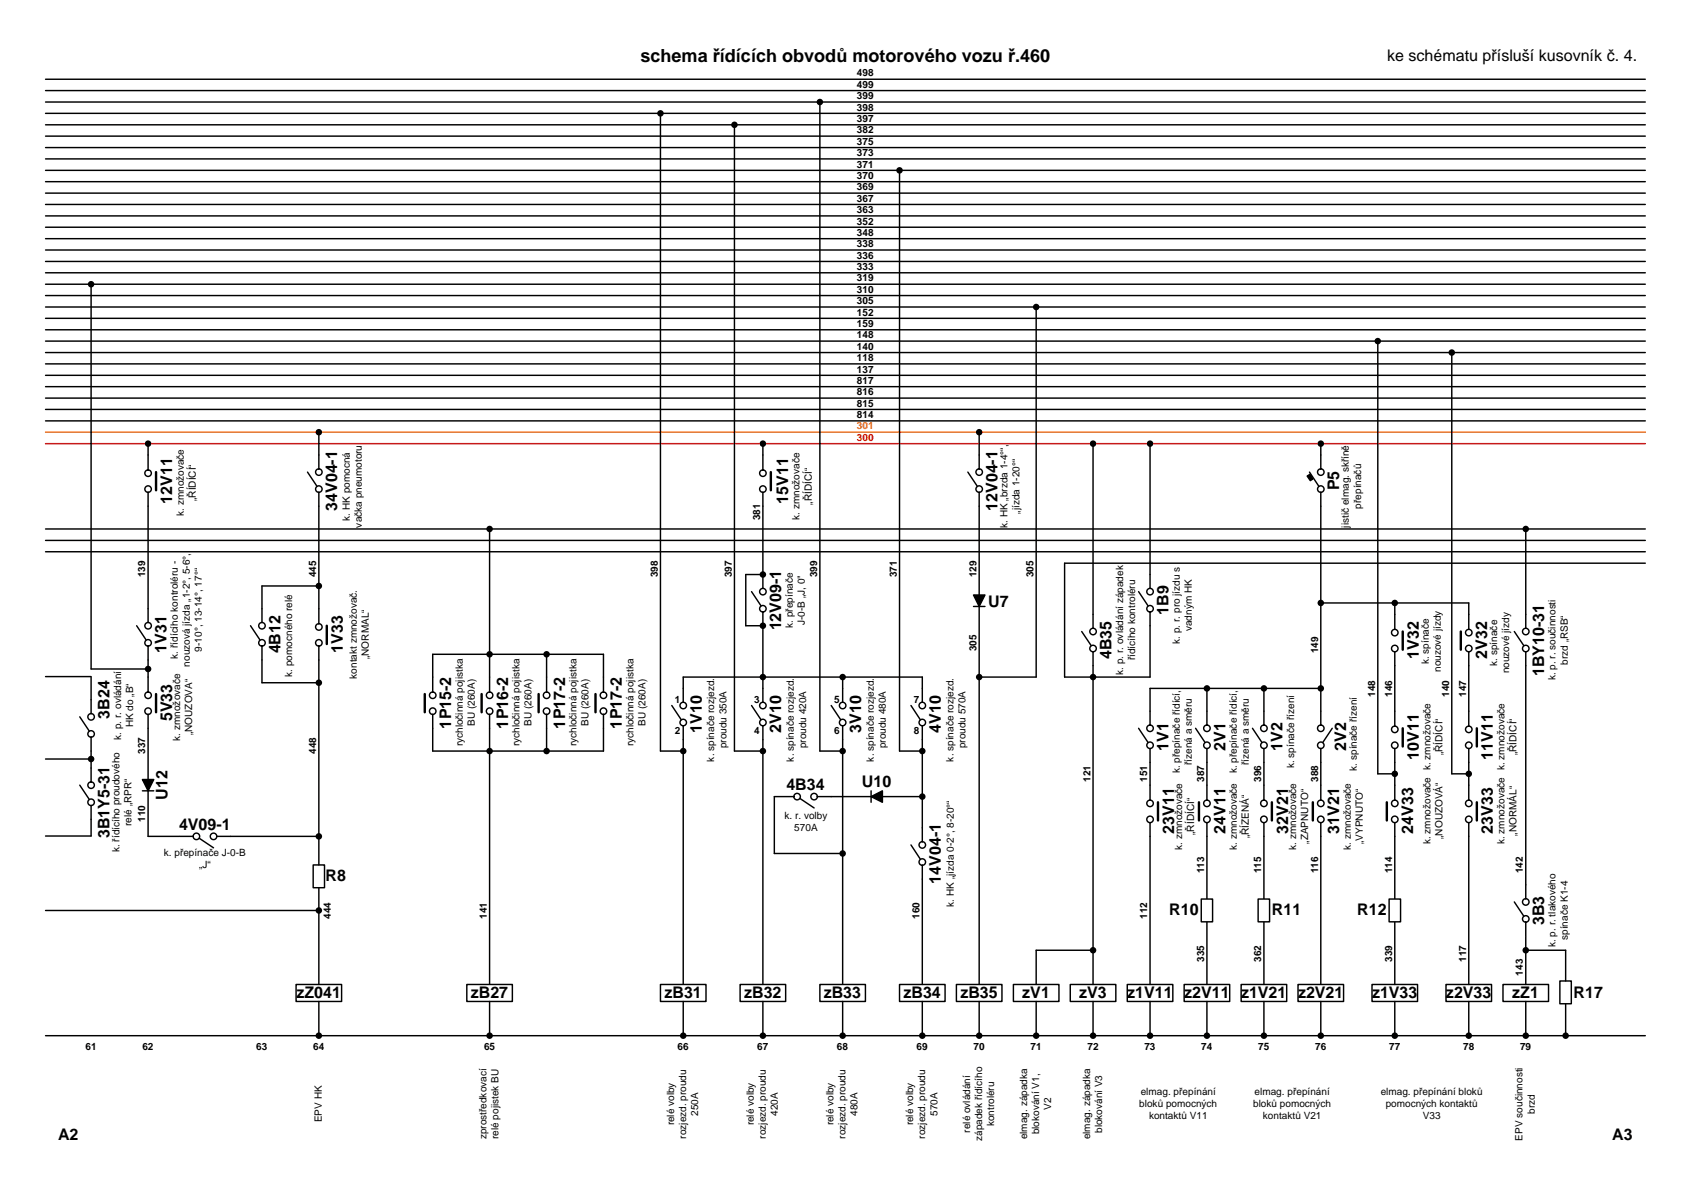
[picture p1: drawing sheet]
<svg xmlns="http://www.w3.org/2000/svg" width="297mm" height="210mm" viewBox="0 0 297 210" stroke-linecap="round" stroke-linejoin="round" font-family="sans-serif">
<g fill="none" stroke="#000" stroke-width=".25">
<path d="M8 13.9h281M8 15.9h281M8 17.9h281M8 19.9h281M8 21.9h281M8 23.9h281M8 25.9h281M8 27.9h281M8 29.9h281M8 31.9h281M8 33.9h281M8 35.9h281"/>
<path d="M8 37.9h281M8 39.9h281M8 41.9h281M8 43.9h281M8 45.9h281M8 47.9h281M8 49.9h281M8 51.9h281M8 53.9h281M8 55.9h281M8 57.9h281M8 59.9h281"/>
<path d="M16 49.9v67.6h10M8 61.9h281M8 63.9h281M8 65.9h281M8 67.9h281M8 69.9h281M8 71.9h281M8 73.9h281M26 77.9v4.6M8 92.9h281M8 94.9h281M8 96.9h281"/>
<path d="M26 86.5v22.8M8 118.8h8M16 118.9v6.4M24 109.9l1.7 2.5M26 113.5v8.1M8 133.3h8M14 125.9l1.7 2.5M14 137.9l1.7 2.5M16 129.5v7.8M25 136.9h2l-1 2zM25 138.9h2M26 125.5v11.4"/>
<path d="M26 138.9v8h5.5M16 141.5v5.3h-8M31.5 146.9h2.4M35 147.2l2.5 1.7M38.1 146.9h17.9M52 172.9h8v3h-8zM56 175.9v6M8 181.9h281"/>
<circle cx="26" cy="85.9" r=".57"/>
<circle cx="26" cy="83.1" r=".57"/>
<circle cx="26" cy="109.9" r=".57"/>
<circle cx="26" cy="112.9" r=".57"/>
<circle cx="16" cy="125.9" r=".57"/>
<circle cx="16" cy="128.9" r=".57"/>
<circle cx="16" cy="137.9" r=".57"/>
<circle cx="26" cy="124.9" r=".57"/>
<circle cx="26" cy="122.1" r=".57"/>
<circle cx="16" cy="140.9" r=".57"/>
<circle cx="34.5" cy="146.9" r=".57"/>
<circle cx="37.5" cy="146.9" r=".57"/>
</g>
<path d="M8 75.9h281" fill="none" stroke="#f60" stroke-width=".25"/>
<path d="M8 77.9h281" fill="none" stroke="#f00" stroke-width=".25"/>
<g fill="#000">
<path d="M25 136.9h2l-1 2z"/>
<circle cx="16" cy="49.9" r=".57"/>
<circle cx="26" cy="77.9" r=".57"/>
<circle cx="26" cy="117.5" r=".57"/>
<circle cx="16" cy="133.3" r=".57"/>
<circle cx="56" cy="146.9" r=".57"/>
<circle cx="56" cy="181.9" r=".57"/>
</g>
<path d="M27.4 82.9v3.2M27.4 121.9v3.2" fill="none" stroke="#000" stroke-width=".42"/>
<path d="M55 151.9h2v4h-2z" fill="#fff"/>
<g fill="none" stroke="#000" stroke-width=".25">
<path d="M56 75.9v6.5M54 82.9l1.7 2.5M56 86.5v23.1M86 92.9v28.7M44 109.9l1.7 2.5M46 113.5v6.4h10M56 113.5v38.4M56 102.9h-10v6.4M96 114.9v6.7M76 121.6v-6.7h30v6.7M76 125.5v6.4h30v-6.4M86 125.5v47.4"/>
<path d="M96 125.5v6.4M8 159.9h48M55 151.9h2v4h-2zM56 155.9v17"/>
<circle cx="56" cy="85.9" r=".57"/>
<circle cx="56" cy="82.9" r=".57"/>
<circle cx="46" cy="109.9" r=".57"/>
<circle cx="46" cy="112.9" r=".57"/>
<circle cx="56" cy="112.9" r=".57"/>
<circle cx="56" cy="110.1" r=".57"/>
<circle cx="76" cy="124.9" r=".57"/>
<circle cx="76" cy="122.1" r=".57"/>
<circle cx="86" cy="122.1" r=".57"/>
<circle cx="86" cy="124.9" r=".57"/>
<circle cx="96" cy="122.1" r=".57"/>
<circle cx="96" cy="124.9" r=".57"/>
<circle cx="106" cy="122.1" r=".57"/>
<circle cx="106" cy="124.9" r=".57"/>
</g>
<g fill="#000">
<circle cx="56" cy="75.9" r=".57"/>
<circle cx="86" cy="92.9" r=".57"/>
<circle cx="56" cy="119.9" r=".57"/>
<circle cx="56" cy="102.9" r=".57"/>
<circle cx="86" cy="114.9" r=".57"/>
<circle cx="96" cy="114.9" r=".57"/>
<circle cx="86" cy="131.9" r=".57"/>
<circle cx="96" cy="131.9" r=".57"/>
<circle cx="56" cy="159.9" r=".57"/>
</g>
<path d="M57.4 109.9v3.2M74.6 121.9v3.2M84.6 121.9v3.2M94.6 121.9v3.2M104.6 121.9v3.2" fill="none" stroke="#000" stroke-width=".42"/>
<path d="M82 172.9h8v3h-8z" fill="#fff"/>
<g fill="none" stroke="#000" stroke-width=".25">
<path d="M116 19.9v112h4M118 123.9l1.7 2.5M120 120.9v2.5M120 127.5v45.4M82 172.9h8v3h-8zM86 175.9v6"/>
<circle cx="120" cy="123.9" r=".57"/>
<circle cx="120" cy="126.9" r=".57"/>
</g>
<g fill="#000">
<circle cx="116" cy="19.9" r=".57"/>
<circle cx="120" cy="131.9" r=".57"/>
<circle cx="86" cy="181.9" r=".57"/>
</g>
<path d="M116 172.9h8v3h-8z" fill="#fff"/>
<path d="M116 172.9h8v3h-8z" fill="none" stroke="#000" stroke-width=".25"/>
<path d="M130 172.9h8v3h-8z" fill="#fff"/>
<g fill="none" stroke="#000" stroke-width=".25">
<path d="M120 120.9v-2h42v4.5M129 131.9h5M132 123.9l1.7 2.5M134 120.9v2.5M134 127.5v45.4M144 131.9h4M146 123.9l1.7 2.5M148 120.9v2.5M148 127.5v45.4M158 131.9h4M160 123.9l1.6 2.5M162 127.5v17.9"/>
<path d="M130 172.9h8v3h-8z"/>
<circle cx="134" cy="123.9" r=".57"/>
<circle cx="134" cy="126.9" r=".57"/>
<circle cx="148" cy="126.9" r=".57"/>
<circle cx="148" cy="123.9" r=".57"/>
<circle cx="162" cy="126.9" r=".57"/>
<circle cx="162" cy="123.9" r=".57"/>
</g>
<g fill="#000">
<circle cx="134" cy="131.9" r=".57"/>
<circle cx="148" cy="131.9" r=".57"/>
<circle cx="162" cy="131.9" r=".57"/>
</g>
<path d="M144 172.9h8v3h-8z" fill="#fff"/>
<path d="M144 172.9h8v3h-8z" fill="none" stroke="#000" stroke-width=".25"/>
<path d="M158 172.9h8v3h-8z" fill="#fff"/>
<g fill="none" stroke="#000" stroke-width=".25">
<path d="M144 17.9v114M129 21.9v110M158 29.9v102M134 77.9v4.6M134 86.5v16.8M132 103.9l1.7 2.5M134 107.5v13.4M134 100.9h-3v9h3M148 118.9v2M139.4 139.9h-3.4v10h12M143.6 139.9h18.4M153 139.9l2-1v2z"/>
<path d="M153 138.9v2M140.5 140.2l2.5 1.7M160 148.4l1.6 2.5M162 145.4v2.4M162 152v20.9M120 175.9v6M134 175.9v6M148 175.9v6M158 172.9h8v3h-8zM162 175.9v6"/>
<circle cx="134" cy="85.9" r=".57"/>
<circle cx="134" cy="83.1" r=".57"/>
<circle cx="134" cy="106.9" r=".57"/>
<circle cx="134" cy="103.9" r=".57"/>
<circle cx="140" cy="139.9" r=".57"/>
<circle cx="143" cy="139.9" r=".57"/>
<circle cx="162" cy="151.4" r=".57"/>
<circle cx="162" cy="148.4" r=".57"/>
</g>
<g fill="#000">
<path d="M153 139.9l2-1v2z"/>
<circle cx="144" cy="17.9" r=".57"/>
<circle cx="129" cy="21.9" r=".57"/>
<circle cx="158" cy="29.9" r=".57"/>
<circle cx="134" cy="77.9" r=".57"/>
<circle cx="134" cy="118.9" r=".57"/>
<circle cx="134" cy="109.9" r=".57"/>
<circle cx="134" cy="100.9" r=".57"/>
<circle cx="148" cy="118.9" r=".57"/>
<circle cx="162" cy="139.9" r=".57"/>
<circle cx="148" cy="149.9" r=".57"/>
<circle cx="120" cy="181.9" r=".57"/>
<circle cx="134" cy="181.9" r=".57"/>
<circle cx="148" cy="181.9" r=".57"/>
<circle cx="162" cy="181.9" r=".57"/>
</g>
<path d="M135.4 82.9v3.2" fill="none" stroke="#000" stroke-width=".42"/>
<path d="M168 172.9h8v3h-8z" fill="#fff"/>
<g fill="none" stroke="#000" stroke-width=".25">
<path d="M182 53.9v65h-10M172 75.9v6.5M170 82.9l1.7 2.5M172 86.5v86.4M171 104.5h2l-1 2zM171 106.5h2M168 172.9h8v3h-8zM172 175.9v6"/>
<circle cx="172" cy="82.9" r=".57"/>
<circle cx="172" cy="85.9" r=".57"/>
</g>
<g fill="#000">
<path d="M171 104.5h2l-1 2z"/>
<circle cx="182" cy="53.9" r=".57"/>
<circle cx="172" cy="75.9" r=".57"/>
<circle cx="172" cy="118.9" r=".57"/>
<circle cx="172" cy="181.9" r=".57"/>
</g>
<path d="M178 172.9h8v3h-8z" fill="#fff"/>
<path d="M178 172.9h8v3h-8zM182 175.9v6" fill="none" stroke="#000" stroke-width=".25"/>
<circle cx="182" cy="181.9" r=".57" fill="#000"/>
<path d="M188 172.9h8v3h-8z" fill="#fff"/>
<g fill="none" stroke="#000" stroke-width=".25">
<path d="M192 77.9v32.5M202 77.9v25.4M289 98.9h-102v20h15v-11.4M190 110.9l1.7 2.5M192 114.5v58.4M200 103.9l1.7 2.5M188 172.9h8v3h-8zM192 175.9v6M192 166.9h-10v6"/>
<circle cx="192" cy="110.9" r=".57"/>
<circle cx="192" cy="113.9" r=".57"/>
<circle cx="202" cy="103.9" r=".57"/>
<circle cx="202" cy="106.9" r=".57"/>
</g>
<g fill="#000">
<circle cx="192" cy="77.9" r=".57"/>
<circle cx="202" cy="77.9" r=".57"/>
<circle cx="192" cy="118.9" r=".57"/>
<circle cx="192" cy="166.9" r=".57"/>
<circle cx="192" cy="181.9" r=".57"/>
</g>
<path d="M198 172.9h8v3h-8z" fill="#fff"/>
<path d="M198 172.9h8v3h-8zM202 175.9v6" fill="none" stroke="#000" stroke-width=".25"/>
<circle cx="202" cy="181.9" r=".57" fill="#000"/>
<path d="M208 172.9h8v3h-8z" fill="#fff"/>
<g fill="none" stroke="#000" stroke-width=".25">
<path d="M200 127.9l1.7 2.5M202 131.5v9M210 127.9l1.7 2.5M212 120.9v6.5M212 131.5v9M232 120.9h-30v6.5M202 144.5v28.4M212 144.5v28.4M208 172.9h8v3h-8zM212 175.9v6"/>
<circle cx="202" cy="127.9" r=".57"/>
<circle cx="202" cy="130.9" r=".57"/>
<circle cx="212" cy="130.9" r=".57"/>
<circle cx="212" cy="127.9" r=".57"/>
<circle cx="202" cy="143.9" r=".57"/>
<circle cx="202" cy="141.1" r=".57"/>
<circle cx="212" cy="143.9" r=".57"/>
<circle cx="212" cy="141.1" r=".57"/>
</g>
<g fill="#000">
<circle cx="212" cy="120.9" r=".57"/>
<circle cx="212" cy="181.9" r=".57"/>
</g>
<path d="M203.4 140.9v3.2M210.6 140.9v3.2" fill="none" stroke="#000" stroke-width=".42"/>
<path d="M211 157.9h2v4h-2z" fill="#fff"/>
<path d="M211 157.9h2v4h-2z" fill="none" stroke="#000" stroke-width=".25"/>
<path d="M218 172.9h8v3h-8z" fill="#fff"/>
<path d="M222 146.9v26M218 172.9h8v3h-8zM222 175.9v6" fill="none" stroke="#000" stroke-width=".25"/>
<circle cx="222" cy="181.9" r=".57" fill="#000"/>
<path d="M221 157.9h2v4h-2z" fill="#fff"/>
<g fill="none" stroke="#000" stroke-width=".25">
<path d="M220 127.9l1.7 2.5M222 120.9v6.5M222 131.5v9M232 120.9v6.5M232 131.5v9M234 127.9l-1.6 2.5M221 157.9h2v4h-2zM222 144.5v2.4M232 144.5v28.4"/>
<circle cx="222" cy="127.9" r=".57"/>
<circle cx="222" cy="130.9" r=".57"/>
<circle cx="232" cy="130.9" r=".57"/>
<circle cx="232" cy="127.9" r=".57"/>
<circle cx="222" cy="143.9" r=".57"/>
<circle cx="222" cy="141.1" r=".57"/>
<circle cx="232" cy="141.1" r=".57"/>
<circle cx="232" cy="143.9" r=".57"/>
</g>
<path d="M223.4 140.9v3.2M230.6 140.9v3.2" fill="none" stroke="#000" stroke-width=".42"/>
<g fill="#000">
<circle cx="222" cy="120.9" r=".57"/>
<circle cx="232" cy="120.9" r=".57"/>
</g>
<path d="M228 172.9h8v3h-8z" fill="#fff"/>
<g fill="none" stroke="#000" stroke-width=".25">
<path d="M232 77.9v4.5M229.6 83.6l.5-.3 .5 .8-.4 .3zM230 82.9l1.7 2.5M232 86.5v34.4M228 172.9h8v3h-8zM232 175.9v6"/>
<circle cx="232" cy="82.9" r=".57"/>
<circle cx="232" cy="85.9" r=".57"/>
</g>
<g fill="#000">
<path d="M229.6 83.6l.5-.3 .5 .8-.4 .3z" fill-rule="evenodd"/>
<circle cx="232" cy="77.9" r=".57"/>
<circle cx="232" cy="181.9" r=".57"/>
</g>
<path d="M241 172.9h8v3h-8z" fill="#fff"/>
<path d="M241 172.9h8v3h-8zM245 175.9v6" fill="none" stroke="#000" stroke-width=".25"/>
<circle cx="245" cy="181.9" r=".57" fill="#000"/>
<path d="M254 172.9h8v3h-8z" fill="#fff"/>
<path d="M254 172.9h8v3h-8zM258 175.9v6" fill="none" stroke="#000" stroke-width=".25"/>
<circle cx="258" cy="181.9" r=".57" fill="#000"/>
<path d="M264 172.9h8v3h-8z" fill="#fff"/>
<path d="M245 146.9v26M264 172.9h8v3h-8zM268 175.9v6" fill="none" stroke="#000" stroke-width=".25"/>
<circle cx="268" cy="181.9" r=".57" fill="#000"/>
<path d="M244 157.9h2v4h-2z" fill="#fff"/>
<g fill="none" stroke="#000" stroke-width=".25">
<path d="M242 59.9v76h3M255 61.9v74h3M268 92.9v17.5M232 105.9h26v4.6M245 105.9v4.6M245 114.5v13M258 114.5v13M266 110.9l1.7 2.5M268 114.5v43.4M245 131.5v9M258 131.5v9M244 157.9h2v4h-2z"/>
<path d="M245 144.5v2.4M258 144.5v28.4M266 158.4l1.7 2.5M268 162v2.4M268 164.5v8.4"/>
<circle cx="245" cy="113.9" r=".57"/>
<circle cx="245" cy="111.1" r=".57"/>
<circle cx="258" cy="113.9" r=".57"/>
<circle cx="258" cy="111.1" r=".57"/>
<circle cx="268" cy="110.9" r=".57"/>
<circle cx="268" cy="113.9" r=".57"/>
<circle cx="245" cy="130.9" r=".57"/>
<circle cx="245" cy="128.1" r=".57"/>
<circle cx="258" cy="130.9" r=".57"/>
<circle cx="258" cy="128.1" r=".57"/>
<circle cx="245" cy="141.1" r=".57"/>
<circle cx="245" cy="143.9" r=".57"/>
<circle cx="258" cy="143.9" r=".57"/>
<circle cx="258" cy="141.1" r=".57"/>
<circle cx="268" cy="158.4" r=".57"/>
<circle cx="268" cy="161.4" r=".57"/>
</g>
<path d="M246.4 110.9v3.2M256.6 110.9v3.2M246.4 127.9v3.2M259.4 127.9v3.2M243.6 140.9v3.2M259.4 140.9v3.2" fill="none" stroke="#000" stroke-width=".42"/>
<g fill="#000">
<circle cx="242" cy="59.9" r=".57"/>
<circle cx="255" cy="61.9" r=".57"/>
<circle cx="268" cy="92.9" r=".57"/>
<circle cx="232" cy="105.9" r=".57"/>
<circle cx="245" cy="105.9" r=".57"/>
<circle cx="245" cy="135.9" r=".57"/>
<circle cx="258" cy="135.9" r=".57"/>
</g>
<path d="M274 172.3h2v4h-2z" fill="#fff"/>
<path d="M268 166.9h7v5.4M274 172.3h2v4h-2zM275 176.3v5.6" fill="none" stroke="#000" stroke-width=".25"/>
<g fill="#000">
<circle cx="268" cy="166.9" r=".57"/>
<circle cx="275" cy="181.9" r=".57"/>
</g>
<text font-size="3.2" x="112.5" y="10.9">schema řídících obvodů motorového vozu ř.460</text>
<g font-size="2.8">
<text x="243.7" y="10.7">ke schématu přísluší kusovník č. 4.</text>
<text x="30.2" y="88.5" transform="rotate(-90 30.2 88.5)">12V11</text>
<text x="59.2" y="89.7" transform="rotate(-90 59.2 89.7)">34V04-1</text>
<text x="138.5" y="88.5" transform="rotate(-90 138.5 88.5)">15V11</text>
<text x="175.2" y="89.7" transform="rotate(-90 175.2 89.7)">12V04-1</text>
<text x="235.2" y="86.1" transform="rotate(-90 235.2 86.1)">P5</text>
<text x="173.6" y="106.5">U7</text>
<text x="137.2" y="110.7" transform="rotate(-90 137.2 110.7)">12V09-1</text>
<text x="205.3" y="108" transform="rotate(-90 205.3 108)">1B9</text>
<text x="29.3" y="114.7" transform="rotate(-90 29.3 114.7)">1V31</text>
<text x="49.3" y="114.8" transform="rotate(-90 49.3 114.8)">4B12</text>
<text x="60.2" y="114.7" transform="rotate(-90 60.2 114.7)">1V33</text>
<text x="195.2" y="115.8" transform="rotate(-90 195.2 115.8)">4B35</text>
<text x="249.2" y="115.7" transform="rotate(-90 249.2 115.7)">1V32</text>
<text x="261.2" y="115.7" transform="rotate(-90 261.2 115.7)">2V32</text>
<text x="271.3" y="118.8" transform="rotate(-90 271.3 118.8)">1BY10-31</text>
<text x="19.2" y="126.3" transform="rotate(-90 19.2 126.3)">3B24</text>
<text x="30.2" y="126.7" transform="rotate(-90 30.2 126.7)">5V33</text>
<text x="79.2" y="128" transform="rotate(-90 79.2 128)">1P15-2</text>
<text x="89.2" y="128" transform="rotate(-90 89.2 128)">1P16-2</text>
<text x="99.3" y="128" transform="rotate(-90 99.3 128)">1P17-2</text>
<text x="109.2" y="128" transform="rotate(-90 109.2 128)">1P17-2</text>
<text x="123.3" y="128.7" transform="rotate(-90 123.3 128.7)">1V10</text>
<text x="137.2" y="128.7" transform="rotate(-90 137.2 128.7)">2V10</text>
<text x="151.3" y="128.7" transform="rotate(-90 151.3 128.7)">3V10</text>
<text x="165.2" y="128.7" transform="rotate(-90 165.2 128.7)">4V10</text>
<text x="205.3" y="131.9" transform="rotate(-90 205.3 131.9)">1V1</text>
<text x="215.2" y="131.9" transform="rotate(-90 215.2 131.9)">2V1</text>
<text x="225.3" y="131.9" transform="rotate(-90 225.3 131.9)">1V2</text>
<text x="236.5" y="131.9" transform="rotate(-90 236.5 131.9)">2V2</text>
<text x="249.2" y="133.5" transform="rotate(-90 249.2 133.5)">10V11</text>
<text x="262.3" y="133.5" transform="rotate(-90 262.3 133.5)">11V11</text>
<text x="29.4" y="140.5" transform="rotate(-90 29.4 140.5)">U12</text>
<text x="138.1" y="138.8">4B34</text>
<text x="151.4" y="138.3">U10</text>
<text x="19.2" y="147.3" transform="rotate(-90 19.2 147.3)">3B1Y5-31</text>
<text x="31.5" y="145.7">4V09-1</text>
<text x="206.2" y="146.5" transform="rotate(-90 206.2 146.5)">23V11</text>
<text x="215.2" y="146.5" transform="rotate(-90 215.2 146.5)">24V11</text>
<text x="226.3" y="146.5" transform="rotate(-90 226.3 146.5)">32V21</text>
<text x="235.2" y="146.5" transform="rotate(-90 235.2 146.5)">31V21</text>
<text x="248.2" y="146.5" transform="rotate(-90 248.2 146.5)">24V33</text>
<text x="262.3" y="146.5" transform="rotate(-90 262.3 146.5)">23V33</text>
<text x="57.2" y="154.8">R8</text>
<text x="165.2" y="155.3" transform="rotate(-90 165.2 155.3)">14V04-1</text>
<text x="205.4" y="160.8">R10</text>
<text x="223.4" y="160.8">R11</text>
<text x="238.4" y="160.8">R12</text>
<text x="271.3" y="162.5" transform="rotate(-90 271.3 162.5)">3B3</text>
<text x="52.1" y="175.3">zZ041</text>
<text x="82.7" y="175.3">zB27</text>
<text x="116.7" y="175.3">zB31</text>
<text x="130.7" y="175.3">zB32</text>
<text x="144.7" y="175.3">zB33</text>
<text x="158.7" y="175.3">zB34</text>
<text x="168.7" y="175.3">zB35</text>
<text x="179.6" y="175.3">zV1</text>
<text x="189.6" y="175.3">zV3</text>
<text x="198" y="175.3">z1V11</text>
<text x="208" y="175.3">z2V11</text>
<text x="218" y="175.3">z1V21</text>
<text x="228" y="175.3">z2V21</text>
<text x="241" y="175.3">z1V33</text>
<text x="254" y="175.3">z2V33</text>
<text x="265.6" y="175.3">zZ1</text>
<text x="276.4" y="175.4">R17</text>
<text x="10.2" y="200.3">A2</text>
<text x="283.2" y="200.3">A3</text>
</g>
<g font-size="1.8">
<text x="150.5" y="17.4">399</text>
<text x="150.5" y="15.4">499</text>
<text x="150.5" y="13.4">498</text>
<text x="150.5" y="23.4">382</text>
<text x="150.5" y="21.4">397</text>
<text x="150.5" y="19.4">398</text>
<text x="150.5" y="29.4">371</text>
<text x="150.5" y="27.4">373</text>
<text x="150.5" y="25.4">375</text>
<text x="150.5" y="35.4">367</text>
<text x="150.5" y="33.4">369</text>
<text x="150.5" y="31.4">370</text>
<text x="150.5" y="41.4">348</text>
<text x="150.5" y="39.4">352</text>
<text x="150.5" y="37.4">363</text>
<text x="150.5" y="47.4">333</text>
<text x="150.5" y="45.4">336</text>
<text x="150.5" y="43.4">338</text>
<text x="150.5" y="53.4">305</text>
<text x="150.5" y="51.4">310</text>
<text x="150.5" y="49.4">319</text>
<text x="150.5" y="59.4">148</text>
<text x="150.5" y="57.4">159</text>
<text x="150.5" y="55.4">152</text>
<text x="150.5" y="65.4">137</text>
<text x="150.5" y="63.4">118</text>
<text x="150.5" y="61.4">140</text>
<text x="150.5" y="71.4">815</text>
<text x="150.5" y="69.4">816</text>
<text x="150.5" y="67.4">817</text>
<text x="150.5" y="73.4">814</text>
<text x="34.4" y="88" transform="rotate(-90 34.4 88)">„ŘÍDÍCÍ“</text>
<text x="142.6" y="88.6" transform="rotate(-90 142.6 88.6)">„ŘÍDÍCÍ“</text>
<text x="239.1" y="89.3" transform="rotate(-90 239.1 89.3)">přepínačů</text>
<text x="32.3" y="90.6" transform="rotate(-90 32.3 90.6)">k. zmnožovače</text>
<text x="61.5" y="91.4" transform="rotate(-90 61.5 91.4)">k. HK pomocná</text>
<text x="63.6" y="92.7" transform="rotate(-90 63.6 92.7)">vačka pneumotoru</text>
<text x="133.5" y="91.4" transform="rotate(-90 133.5 91.4)">381</text>
<text x="140.5" y="91.3" transform="rotate(-90 140.5 91.3)">k. zmnožovače</text>
<text x="177" y="92.7" transform="rotate(-90 177 92.7)">k. HK „brzda 1-4°“,</text>
<text x="179.1" y="90.2" transform="rotate(-90 179.1 90.2)">„jízda 1-20°“</text>
<text x="237" y="92.7" transform="rotate(-90 237 92.7)">jistič elmag. skříně</text>
<text x="25.5" y="101.4" transform="rotate(-90 25.5 101.4)">139</text>
<text x="55.5" y="101.4" transform="rotate(-90 55.5 101.4)">445</text>
<text x="115.5" y="101.4" transform="rotate(-90 115.5 101.4)">398</text>
<text x="128.5" y="101.4" transform="rotate(-90 128.5 101.4)">397</text>
<text x="143.5" y="101.4" transform="rotate(-90 143.5 101.4)">399</text>
<text x="157.5" y="101.4" transform="rotate(-90 157.5 101.4)">371</text>
<text x="171.5" y="101.4" transform="rotate(-90 171.5 101.4)">129</text>
<text x="181.5" y="101.4" transform="rotate(-90 181.5 101.4)">305</text>
<text x="139.3" y="110.3" transform="rotate(-90 139.3 110.3)">k. přepínače</text>
<text x="141.4" y="109.8" transform="rotate(-90 141.4 109.8)">J-0-B „J, 0&quot;</text>
<text x="207.3" y="113.1" transform="rotate(-90 207.3 113.1)">k. p. r. pro jízdu s</text>
<text x="209.4" y="110.9" transform="rotate(-90 209.4 110.9)">vadným HK</text>
<text x="31.2" y="115.7" transform="rotate(-90 31.2 115.7)">k. řídícího kontroléru -</text>
<text x="33.3" y="117.1" transform="rotate(-90 33.3 117.1)">nouzová jízda „1-2°, 5-6°,</text>
<text x="35.5" y="114.4" transform="rotate(-90 35.5 114.4)">9-10°, 13-14°, 17°“</text>
<text x="51.3" y="118.9" transform="rotate(-90 51.3 118.9)">k. pomocného relé</text>
<text x="62.7" y="119.2" transform="rotate(-90 62.7 119.2)">kontakt zmnožovač.</text>
<text x="64.8" y="115.8" transform="rotate(-90 64.8 115.8)">„NORMAL“</text>
<text x="171.5" y="114.4" transform="rotate(-90 171.5 114.4)">305</text>
<text x="197.3" y="118.5" transform="rotate(-90 197.3 118.5)">k. p. r. ovládání západek</text>
<text x="199.4" y="116" transform="rotate(-90 199.4 116)">řídícího kontroléru</text>
<text x="231.5" y="114.8" transform="rotate(-90 231.5 114.8)">149</text>
<text x="251" y="116.7" transform="rotate(-90 251 116.7)">k. spínače</text>
<text x="253.1" y="118.1" transform="rotate(-90 253.1 118.1)">nouzové jízdy</text>
<text x="263" y="116.9" transform="rotate(-90 263 116.9)">k. spínače</text>
<text x="265.1" y="118.3" transform="rotate(-90 265.1 118.3)">nouzové jízdy</text>
<text x="273.3" y="119.5" transform="rotate(-90 273.3 119.5)">k. p. r. součinnosti</text>
<text x="275.4" y="116.8" transform="rotate(-90 275.4 116.8)">brzd „RSB“</text>
<text x="118.5" y="123.4">1</text>
<text x="132.5" y="123.4">3</text>
<text x="146.5" y="123.4">5</text>
<text x="160.5" y="123.4">7</text>
<text x="241.5" y="122.4" transform="rotate(-90 241.5 122.4)">148</text>
<text x="244.5" y="122.4" transform="rotate(-90 244.5 122.4)">146</text>
<text x="254.5" y="122.4" transform="rotate(-90 254.5 122.4)">140</text>
<text x="257.5" y="122.4" transform="rotate(-90 257.5 122.4)">147</text>
<text x="21.3" y="129.9" transform="rotate(-90 21.3 129.9)">k. p. r. ovládání</text>
<text x="23.4" y="127.8" transform="rotate(-90 23.4 127.8)">HK do „B“</text>
<text x="31.7" y="130.1" transform="rotate(-90 31.7 130.1)">k. zmnožovače</text>
<text x="33.8" y="129.2" transform="rotate(-90 33.8 129.2)">„NOUZOVA“</text>
<text x="81.3" y="131.1" transform="rotate(-90 81.3 131.1)">rychločinná pojistka</text>
<text x="83.4" y="127.5" transform="rotate(-90 83.4 127.5)">BU (260A)</text>
<text x="91.3" y="131.1" transform="rotate(-90 91.3 131.1)">rychločinná pojistka</text>
<text x="93.4" y="127.5" transform="rotate(-90 93.4 127.5)">BU (260A)</text>
<text x="101.3" y="131.1" transform="rotate(-90 101.3 131.1)">rychločinná pojistka</text>
<text x="103.4" y="127.5" transform="rotate(-90 103.4 127.5)">BU (260A)</text>
<text x="111.3" y="131.1" transform="rotate(-90 111.3 131.1)">rychločinná pojistka</text>
<text x="113.4" y="127.5" transform="rotate(-90 113.4 127.5)">BU (260A)</text>
<text x="118.5" y="128.9">2</text>
<text x="127.6" y="131.5" transform="rotate(-90 127.6 131.5)">proudu 350A</text>
<text x="132.5" y="128.9">4</text>
<text x="141.6" y="131.5" transform="rotate(-90 141.6 131.5)">proudu 420A</text>
<text x="146.5" y="128.9">6</text>
<text x="155.6" y="131.5" transform="rotate(-90 155.6 131.5)">proudu 480A</text>
<text x="160.5" y="128.9">8</text>
<text x="169.6" y="131.5" transform="rotate(-90 169.6 131.5)">proudu 570A</text>
<text x="25.5" y="132.4" transform="rotate(-90 25.5 132.4)">337</text>
<text x="55.5" y="132.4" transform="rotate(-90 55.5 132.4)">448</text>
<text x="125.5" y="133.8" transform="rotate(-90 125.5 133.8)">k. spínače rozjezd.</text>
<text x="139.5" y="133.8" transform="rotate(-90 139.5 133.8)">k. spínače rozjezd.</text>
<text x="153.5" y="133.8" transform="rotate(-90 153.5 133.8)">k. spínače rozjezd.</text>
<text x="167.5" y="133.8" transform="rotate(-90 167.5 133.8)">k. spínače rozjezd.</text>
<text x="191.5" y="137.4" transform="rotate(-90 191.5 137.4)">121</text>
<text x="201.5" y="137.4" transform="rotate(-90 201.5 137.4)">151</text>
<text x="207.3" y="135.8" transform="rotate(-90 207.3 135.8)">k. přepínače řídící,</text>
<text x="209.4" y="134.4" transform="rotate(-90 209.4 134.4)">řízená a směru</text>
<text x="211.5" y="137.4" transform="rotate(-90 211.5 137.4)">387</text>
<text x="217.3" y="135.8" transform="rotate(-90 217.3 135.8)">k. přepínače řídící,</text>
<text x="219.4" y="134.4" transform="rotate(-90 219.4 134.4)">řízená a směru</text>
<text x="221.5" y="137.4" transform="rotate(-90 221.5 137.4)">396</text>
<text x="227.3" y="135" transform="rotate(-90 227.3 135)">k. spínače řízení</text>
<text x="231.5" y="137.4" transform="rotate(-90 231.5 137.4)">388</text>
<text x="238.3" y="135.4" transform="rotate(-90 238.3 135.4)">k. spínače řízení</text>
<text x="251.3" y="135.3" transform="rotate(-90 251.3 135.3)">k. zmnožovače</text>
<text x="253.4" y="132.6" transform="rotate(-90 253.4 132.6)">„ŘÍDÍCÍ“</text>
<text x="264.3" y="135.3" transform="rotate(-90 264.3 135.3)">k. zmnožovače</text>
<text x="266.4" y="132.6" transform="rotate(-90 266.4 132.6)">„ŘÍDÍCÍ“</text>
<text x="137.8" y="143.8">k. r. volby</text>
<text x="21" y="149.7" transform="rotate(-90 21 149.7)">k. řídícího proudového</text>
<text x="23.1" y="145.1" transform="rotate(-90 23.1 145.1)">relé „RPR“</text>
<text x="25.5" y="144.4" transform="rotate(-90 25.5 144.4)">110</text>
<text x="139.5" y="145.9">570A</text>
<text x="207.7" y="149.3" transform="rotate(-90 207.7 149.3)">k. zmnožovače</text>
<text x="209.8" y="146.6" transform="rotate(-90 209.8 146.6)">„ŘÍDÍCÍ“</text>
<text x="217.3" y="149.3" transform="rotate(-90 217.3 149.3)">k. zmnožovače</text>
<text x="219.4" y="147.2" transform="rotate(-90 219.4 147.2)">„ŘÍZENÁ“</text>
<text x="227.7" y="149.3" transform="rotate(-90 227.7 149.3)">k. zmnožovače</text>
<text x="229.8" y="148.2" transform="rotate(-90 229.8 148.2)">„ZAPNUTO“</text>
<text x="237.3" y="149.3" transform="rotate(-90 237.3 149.3)">k. zmnožovače</text>
<text x="239.4" y="148.3" transform="rotate(-90 239.4 148.3)">„VYPNUTO“</text>
<text x="251.3" y="148.3" transform="rotate(-90 251.3 148.3)">k. zmnožovače</text>
<text x="253.4" y="147.4" transform="rotate(-90 253.4 147.4)">„NOUZOVÁ“</text>
<text x="264.3" y="148.3" transform="rotate(-90 264.3 148.3)">k. zmnožovače</text>
<text x="266.4" y="146.8" transform="rotate(-90 266.4 146.8)">„NORMÁL“</text>
<text x="28.8" y="150.4">k. přepínače J-0-B</text>
<text x="35" y="152.5">„J“</text>
<text x="211.5" y="153.4" transform="rotate(-90 211.5 153.4)">113</text>
<text x="221.5" y="153.4" transform="rotate(-90 221.5 153.4)">115</text>
<text x="231.5" y="153.4" transform="rotate(-90 231.5 153.4)">116</text>
<text x="244.5" y="153.4" transform="rotate(-90 244.5 153.4)">114</text>
<text x="267.5" y="153.4" transform="rotate(-90 267.5 153.4)">142</text>
<text x="58.1" y="161.4" transform="rotate(-90 58.1 161.4)">444</text>
<text x="85.5" y="161.4" transform="rotate(-90 85.5 161.4)">141</text>
<text x="161.5" y="161.4" transform="rotate(-90 161.5 161.4)">160</text>
<text x="167.5" y="159.2" transform="rotate(-90 167.5 159.2)">k. HK „jízda 0-2°, 8-20°“</text>
<text x="201.5" y="161.4" transform="rotate(-90 201.5 161.4)">112</text>
<text x="273.3" y="166.4" transform="rotate(-90 273.3 166.4)">k. p. r. tlakového</text>
<text x="275.4" y="165.1" transform="rotate(-90 275.4 165.1)">spínače K1-4</text>
<text x="211.5" y="169" transform="rotate(-90 211.5 169)">335</text>
<text x="221.5" y="169" transform="rotate(-90 221.5 169)">362</text>
<text x="244.5" y="169" transform="rotate(-90 244.5 169)">339</text>
<text x="257.5" y="169" transform="rotate(-90 257.5 169)">117</text>
<text x="267.5" y="171.4" transform="rotate(-90 267.5 171.4)">143</text>
<text x="15" y="184.4">61</text>
<text x="25" y="184.4">62</text>
<text x="45" y="184.4">63</text>
<text x="55" y="184.4">64</text>
<text x="85" y="184.4">65</text>
<text x="119" y="184.4">66</text>
<text x="133" y="184.4">67</text>
<text x="147" y="184.4">68</text>
<text x="161" y="184.4">69</text>
<text x="171" y="184.4">70</text>
<text x="181" y="184.4">71</text>
<text x="191" y="184.4">72</text>
<text x="201" y="184.4">73</text>
<text x="211" y="184.4">74</text>
<text x="221" y="184.4">75</text>
<text x="231" y="184.4">76</text>
<text x="244" y="184.4">77</text>
<text x="257" y="184.4">78</text>
<text x="267" y="184.4">79</text>
<text x="56.5" y="197.1" transform="rotate(-90 56.5 197.1)">EPV HK</text>
<text x="118.4" y="197.7" transform="rotate(-90 118.4 197.7)">relé volby</text>
<text x="122.6" y="196" transform="rotate(-90 122.6 196)">250A</text>
<text x="132.4" y="197.7" transform="rotate(-90 132.4 197.7)">relé volby</text>
<text x="136.7" y="196" transform="rotate(-90 136.7 196)">420A</text>
<text x="146.4" y="197.7" transform="rotate(-90 146.4 197.7)">relé volby</text>
<text x="150.6" y="196" transform="rotate(-90 150.6 196)">480A</text>
<text x="160.4" y="197.7" transform="rotate(-90 160.4 197.7)">relé volby</text>
<text x="164.7" y="196" transform="rotate(-90 164.7 196)">570A</text>
<text x="174.6" y="197.8" transform="rotate(-90 174.6 197.8)">kontroléru</text>
<text x="184.6" y="195" transform="rotate(-90 184.6 195)">V2</text>
<text x="200.1" y="194.4">bloků pomocných</text>
<text x="200.4" y="192.3">elmag. přepínání</text>
<text x="201.8" y="196.5">kontaktů V11</text>
<text x="220.1" y="194.4">bloků pomocných</text>
<text x="220.4" y="192.3">elmag. přepínání</text>
<text x="221.8" y="196.5">kontaktů V21</text>
<text x="242.5" y="192.3">elmag. přepínání bloků</text>
<text x="243.4" y="194.4">pomocných kontaktů</text>
<text x="249.9" y="196.5">V33</text>
<text x="269.6" y="195.6" transform="rotate(-90 269.6 195.6)">brzd</text>
<text x="85.5" y="200.1" transform="rotate(-90 85.5 200.1)">zprostředkovací</text>
<text x="87.6" y="200.1" transform="rotate(-90 87.6 200.1)">relé pojistek BU</text>
<text x="120.5" y="200" transform="rotate(-90 120.5 200)">rozjezd. proudu</text>
<text x="134.5" y="200" transform="rotate(-90 134.5 200)">rozjezd. proudu</text>
<text x="148.5" y="200" transform="rotate(-90 148.5 200)">rozjezd. proudu</text>
<text x="162.5" y="200" transform="rotate(-90 162.5 200)">rozjezd. proudu</text>
<text x="170.4" y="199" transform="rotate(-90 170.4 199)">relé ovládání</text>
<text x="172.5" y="200.4" transform="rotate(-90 172.5 200.4)">západek řídícího</text>
<text x="180.4" y="200.1" transform="rotate(-90 180.4 200.1)">elmag. západka</text>
<text x="182.5" y="199.3" transform="rotate(-90 182.5 199.3)">blokování V1,</text>
<text x="191.5" y="200.1" transform="rotate(-90 191.5 200.1)">elmag. západka</text>
<text x="193.6" y="199" transform="rotate(-90 193.6 199)">blokování V3</text>
<text x="267.5" y="200.3" transform="rotate(-90 267.5 200.3)">EPV součinnosti</text>
</g>
<text font-size="1.8" fill="#f00" x="150.5" y="77.4">300</text>
<text font-size="1.8" fill="#f60" x="150.5" y="75.4">301</text>
</svg>
